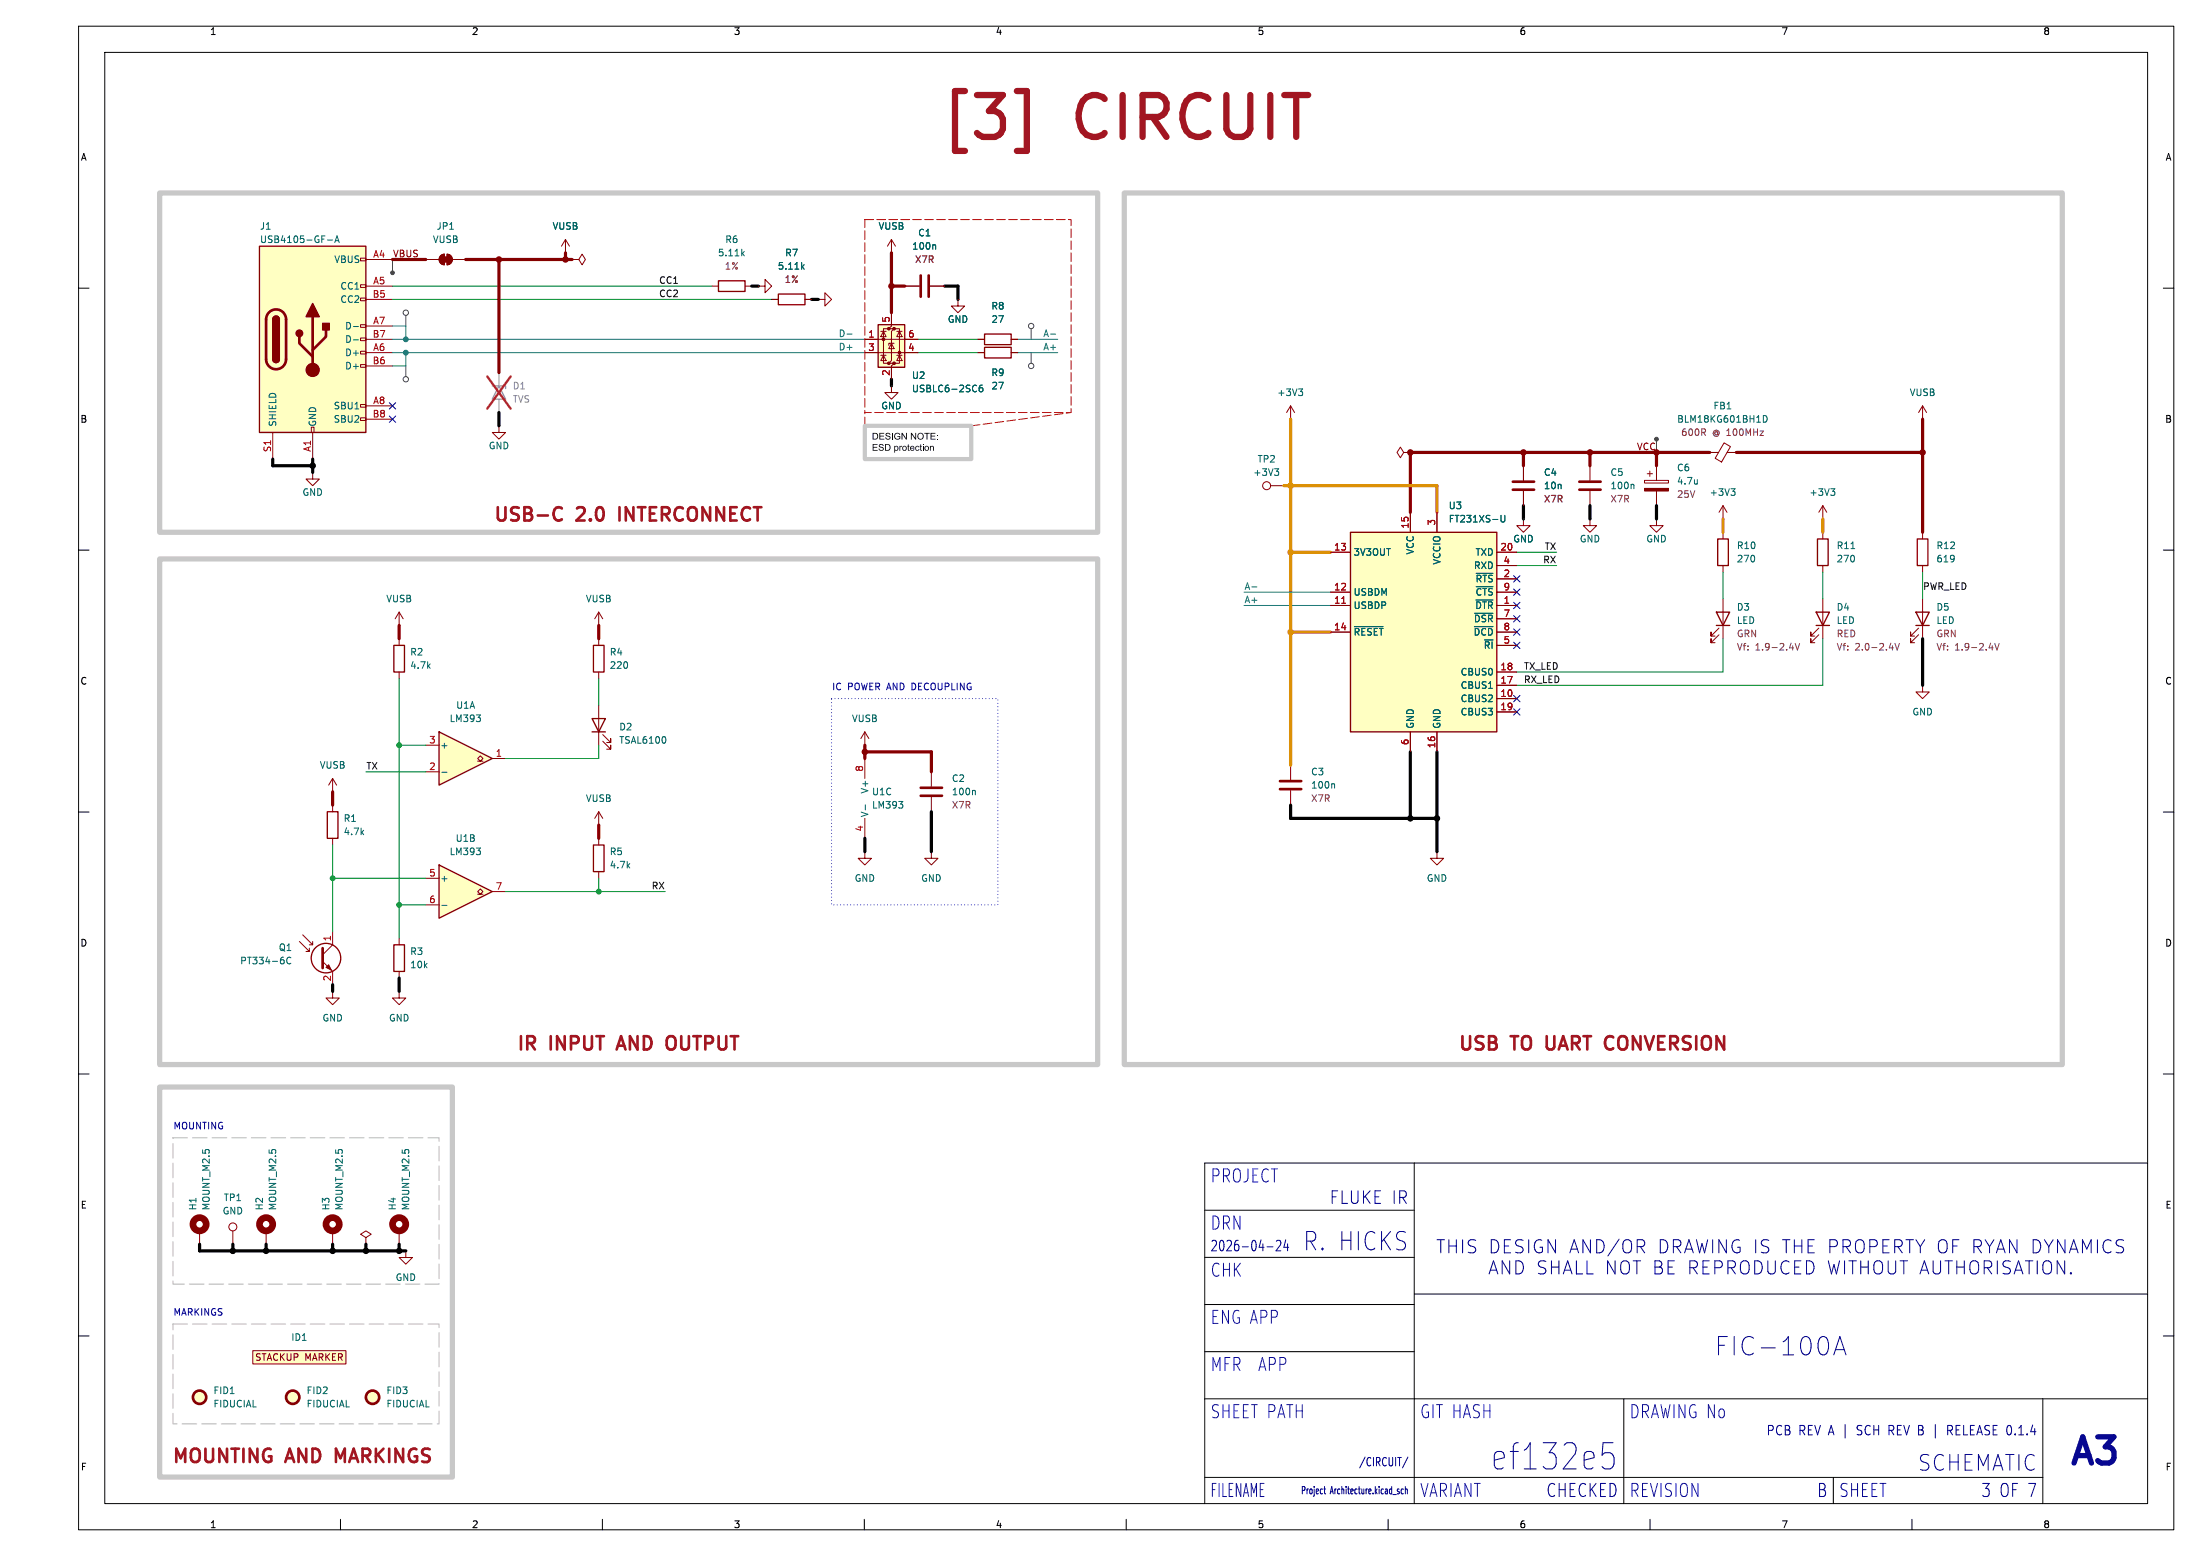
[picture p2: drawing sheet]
<svg xmlns="http://www.w3.org/2000/svg" width="420mm" height="297mm" viewBox="0 0 420 297" stroke-linecap="round" stroke-linejoin="round" font-family="sans-serif">
<g fill="none" stroke="#000" stroke-width=".19">
<path d="M15 5h400v287h-400zM20 10h390v277h-390zM15 55h2M413 55h2M15 105h2M413 105h2M15 155h2M413 155h2M15 205h2M413 205h2M230 231h40M270 222v65"/>
<path d="M410 222h-180v65M15 255h2M230 258h40M230 249h40M230 240h40M270 247h140M413 255h2M230 267h180M310 267v20M390 267v20M65 290v2M115 290v2"/>
<path d="M165 290v2M215 290v2M230 282h160M265 290v2M315 290v2M350 282v5M365 290v2"/>
</g>
<g fill="none" stroke="#00007f" stroke-width=".19">
<path d="M241.9 238h1.1M243.7 236.9l.2-.2h.3l.2 .2 .1 .4-.1 .3-.8 1.1h.9M245.4 236.7l-.3 1.4h.9M245.8 237.4v1.3M274.3 236.6h1.5M275 236.6v2.5M276.6 236.6v2.5M278 236.6v2.5M279.2 236.6v2.5M281.7 236.8l-.9-.2a.6 .6 0 0 0-.5 .5 .6 .6 0 0 0 .2 .6M286.1 237.7a1.09 1.09 0 0 0-1.4-1.1v2.5M288.4 236.6h-1.2v2.5"/>
<path d="M290.8 236.8l-1-.2a.6 .6 0 0 0-.5 .5 .6 .6 0 0 0 .3 .6M291.8 236.6v2.5M294.3 236.8a.96 .96 0 0 0-1 0 .96 .96 0 0 0-.4 .9M297 236.6v2.5l-1.5-2.5v2.5M299.7 239.1l.8-2.5 .9 2.5M303.6 236.6v2.5l-1.4-2.5v2.5M306.2 237.7a1.09 1.09 0 0 0-1.4-1.1v2.5M309.1 236.5l-2.1 3.2M309.8 238.3v-.8a.83 .83 0 0 1 .8-.9 .83 .83 0 0 1 .9 .9v.8M313.9 237.7a.68 .68 0 0 0-.4-1.1h-1v2.5M318.4 238.1a1.16 1.16 0 0 0-1.4-1.5v2.5M320.6 237.8a.68 .68 0 0 0 .3-.6 .68 .68 0 0 0-.5-.6h-.9v2.5"/>
<path d="M321.6 239.1l.8-2.5 .9 2.5M323.9 236.6l.6 2.5 .4-1.7 .5 1.7 .6-2.5M327 236.6v2.5M329.6 236.6v2.5l-1.5-2.5v2.5M332.1 236.8a1.03 1.03 0 0 0-1.2 .1 1.03 1.03 0 0 0-.3 1.2 .94 .94 0 0 0 .5 .9 .94 .94 0 0 0 1.1-.1v-.8h-.5M335.2 236.6v2.5M337.7 236.8l-1-.2a.61 .61 0 0 0-.5 .6 .61 .61 0 0 0 .5 .6 .91 .91 0 0 1 1 .6 .64 .64 0 0 1-.5 .7l-1-.1M340.3 236.6h1.4M341 236.6v2.5M342.5 236.6v2.5M342.5 237.8h1.5M344 236.6v2.5"/>
<path d="M345.2 237.8h.8M346.4 236.6h-1.2v2.5h1.2M349.3 237.9h1a.68 .68 0 0 0 .5-.6 .68 .68 0 0 0-.5-.7h-1v2.5M351.8 237.9h1a.68 .68 0 0 0 .5-.6 .68 .68 0 0 0-.5-.7h-1v2.5M352.4 237.9l.9 1.2M354.6 236.8a.83 .83 0 0 1 .8-.1 .83 .83 0 0 1 .5 .8v.8a.83 .83 0 0 1-.9 .9 .83 .83 0 0 1-.8-.9v-.8l.1-.5zM357 237.9h.9a.68 .68 0 0 0 .5-.6 .68 .68 0 0 0-.5-.7h-.9v2.5M360.6 236.6h-1.1v2.5M363 237.7a.68 .68 0 0 0-.3-1.1h-1v2.5M363.9 236.6h1.4M364.6 236.6v2.5M365.8 236.6l.8 1.3 .8-1.3"/>
<path d="M370 238.3v-.8a.83 .83 0 0 1 .9-.9 .83 .83 0 0 1 .8 .9v.8M374 236.6h-1.2v2.5M378.1 237.7a.68 .68 0 0 0-.3-1.1h-1v2.5M379 236.6l.8 1.3 .8-1.3M381.1 239.1l.9-2.5 .8 2.5M385 236.6v2.5l-1.4-2.5v2.5M389.6 237.7a1.09 1.09 0 0 0-1.5-1.1v2.5M390.3 236.6l.8 1.3 .9-1.3M394.2 236.6v2.5l-1.4-2.5v2.5M395 239.1l.9-2.5 .8 2.5M397.5 239.1v-2.5l.9 1.8 .8-1.8v2.5M400.4 236.6v2.5"/>
<path d="M403 236.9a.93 .93 0 0 0-1-.2 .93 .93 0 0 0-.5 1M405.4 236.8l-.9-.2a.6 .6 0 0 0-.5 .5 .6 .6 0 0 0 .2 .6M284.3 243.2l.8-2.5 .8 2.5M288.2 240.7v2.5l-1.4-2.5v2.5M289.4 240.7v2.5l.9-.2 .4-.4M295.1 242.7l-.5 .5-.9-.2M296.2 240.7v2.5M297.6 240.7v2.5M298.4 243.2l.9-2.5 .8 2.5M300.9 240.7v2.5h1.2M303 240.7v2.5h1.2M308.3 240.7v2.5l-1.4-2.5v2.5"/>
<path d="M309.4 242.3a.83 .83 0 0 0 .8 .9 .83 .83 0 0 0 .9-.9M312.5 240.7v2.5M315.9 240.7v2.5h1l.5-.5M318.4 240.7v2.5h1.2M322.6 240.7v2.5M323.2 242l.8 1.2M325.1 240.7v2.5h1.2M327.4 240.7v2.5M329.9 242h.9a.68 .68 0 0 0 .5-.7 .68 .68 0 0 0-.5-.6h-.9v2.5M330.5 242l.8 1.2M332.4 241a.84 .84 0 0 1 .9-.3 .84 .84 0 0 1 .6 .8v.8a.83 .83 0 0 1-.8 .9 .83 .83 0 0 1-.8-.9zM335 240.7a1.32 1.32 0 0 1 1.4 .8 1.32 1.32 0 0 1-.5 1.5l-.9 .2z"/>
<path d="M337.5 240.7v2l.5 .5 .7-.2 .2-.3v-2M341.5 240.9a.93 .93 0 0 0-1-.1 .93 .93 0 0 0-.5 .9 1.06 1.06 0 0 0 .3 1.2 1.06 1.06 0 0 0 1.1 .1l.1-.1M342.6 241.9h.8M343.8 240.7h-1.2v2.5h1.2M344.9 240.7a1.32 1.32 0 0 1 1.4 .8 1.32 1.32 0 0 1-.5 1.5l-.9 .2zM349 240.7l.6 2.5 .5-1.8 .5 1.8 .6-2.5M350.1 258.6l1.1-3.5 1.2 3.5M350.4 257.6h1.7M352.1 240.7v2.5M353 240.7h1.4M353.7 240.7v2.5M355.2 241.9h1.5"/>
<path d="M355.2 240.7v2.5M356.7 240.7v2.5M358.8 240.7a.84 .84 0 0 0-1.1 .8v.8a.83 .83 0 0 0 .9 .9 .83 .83 0 0 0 .8-.9M360.5 242.7l.4 .5 .8-.2 .2-.3M363.4 240.7v2.5M366.5 243.2l.9-2.5 .8 2.5M369 242.7l.5 .5 .7-.2 .3-.3M371.3 240.7h1.4M372 240.7v2.5M373.6 240.7v2.5M375 240.7v2.5M376.1 242.3a.83 .83 0 0 0 .8 .9 .83 .83 0 0 0 .8-.9"/>
<path d="M378.8 240.7v2.5M379.4 242l.8 1.2M381.3 240.7v2.5M383.8 242.7l-.5 .5-.9-.2M384.5 243.2l.8-2.5 .9 2.5M386.7 240.7h1.4M387.4 240.7v2.5M388.9 240.7v2.5M390 242.3a.83 .83 0 0 0 .8 .9 .83 .83 0 0 0 .9-.9M394.2 240.7v2.5l-1.5-2.5v2.5M395.3 242.9l.2 .1-.2 .2M395.3 242.9l-.1 .1 .1 .2"/>
<path d="M395.3 242.9v.3M268.8 278.1l-1.1 2.1M306 275.4h1.9M306.4 277.3h1l.3 .2a2.06 2.06 0 0 1 0 2.6l-.3 .3h-1M369.5 271.9v2.6M252.7 284.2h.4M252.9 283.7v1.2l.2 .2M267.9 284.3l-.3-.1-.1 .3 .1 .6h.3M268.3 284.3l.1-.1 .2 .1 .1 .8M268.3 283.7v1.4"/>
</g>
<g fill="none" stroke="#840000" stroke-width=".19">
<path d="M107.9 48.3h.1M107.9 45.7l-.7 1.3M107.9 45.7l.8 1.3M107.9 45.7v2.6M109.2 49.5h1.3l.6-1 .7 1-.7 1-.6-1M109.2 49.5h.1M95.2 81.3v1.3h1.3l-1.3 1.2-1.2-1.2h1.2M95.2 81.3h.1M76.2 119.4h.1M76.2 116.8l-.8 1.3M76.2 116.8l.8 1.3M76.2 116.8v2.6"/>
<path d="M76.2 121.9v1.3M76.2 128.3v1.2M63.5 234.9v2.6M77.5 238.8v1.2h1.2l-1.2 1.3-1.3-1.3h1.3M77.5 238.8h.1"/>
</g>
<g fill="#ffffc2" stroke="#ffffc2" stroke-width=".19">
<circle cx="38.1" cy="266.7" r="1.27"/>
<circle cx="55.9" cy="266.7" r="1.27"/>
</g>
<g fill="none" stroke="#840000" stroke-width=".51">
<circle cx="38.1" cy="266.7" r="1.27"/>
<circle cx="55.9" cy="266.7" r="1.27"/>
</g>
<path d="M75.2 123.2h2v5.1h-2z" fill="none" stroke="#840000" stroke-width=".25"/>
<circle cx="63.5" cy="233.7" r="1.27" fill="none" stroke="#840000" stroke-width="1.3"/>
<path d="M94 73.7h2.5v.5M95.2 73.7l1.3 2.5h-2.5z" fill="none" stroke="#9c9b98" stroke-width=".25"/>
<path d="M95.2 71.1v2.6M95.2 76.2v2.5" fill="none" stroke="#9c9b98" stroke-width=".19"/>
<path d="M93 71.9l4.5 6.1M97.5 71.9l-4.5 6.1" fill="none" stroke="#e12e31" stroke-width=".46"/>
<path d="M48.3 257.8h17.7v2.5h-17.7z" fill="#ffffc2"/>
<g fill="none" stroke="#840000" stroke-width=".19">
<path d="M81.3 49.5h2.5M84.1 48.8l.7-.3v2a1.02 1.02 0 0 1-.9-.6 1.02 1.02 0 0 1 .2-1.1zM85.3 48.5a1.02 1.02 0 0 1 1.1 1 1.02 1.02 0 0 1-1.1 1zM86.4 49.5h2.5M57.1 179.7l2 1.9v-.6M57.8 178.4l1.9 1.9v-.6M63.5 177.8v2.5l-1.9 1.9M58.4 181.6h.7M59.1 180.3h.6M61.6 183.5l1.9 1.9v2.6M69.8 236.2l1.1-.6-1.1-.7-1 .7 1 .6v1.3M69.8 237.5h.1"/>
<path d="M76.2 234.9v2.6M48.3 257.8h17.7v2.5h-17.7z"/>
</g>
<circle cx="71.1" cy="266.7" r="1.27" fill="#ffffc2" stroke="#ffffc2" stroke-width=".19"/>
<g fill="none" stroke="#840000" stroke-width=".51">
<path d="M61.6 181v3.8"/>
<circle cx="71.1" cy="266.7" r="1.27"/>
</g>
<g fill="#840000" stroke="#840000" stroke-width=".19">
<path d="M84.6 49h1v1h-1z"/>
<path d="M84.1 48.8l.7-.3v2a1.02 1.02 0 0 1-.9-.6 1.02 1.02 0 0 1 .2-1.1z"/>
<path d="M85.3 48.5a1.02 1.02 0 0 1 1.1 1 1.02 1.02 0 0 1-1.1 1z"/>
<path d="M62.2 184.7l.5-.5 .5 1z"/>
</g>
<circle cx="76.2" cy="233.7" r="1.27" fill="none" stroke="#840000" stroke-width="1.3"/>
<circle cx="62.2" cy="182.9" r="2.82" fill="none" stroke="#840000" stroke-width=".25"/>
<path d="M55.5 182.8a.6 .6 0 0 0-.8 .5 .6 .6 0 0 0 .6 .7l.2-.1" fill="none" stroke="#006464" stroke-width=".19"/>
<path d="M49.5 47h20.3v35.6h-20.3z" fill="#ffffc2"/>
<g fill="none" stroke="#840000" stroke-width=".19">
<path d="M68.8 49.3h1v.5h-1zM68.8 54.4h1v.5h-1zM68.8 56.9h1v.5h-1zM69.8 49.5h5.1M69.8 54.6h5.1M69.8 57.2h5.1M68.8 62h1v.5h-1zM68.8 64.5h1v.5h-1zM68.8 67.1h1v.5h-1zM68.8 69.6h1v.5h-1zM68.8 77.2h1v.5h-1zM68.8 79.8h1v.5h-1z"/>
<path d="M69.8 62.2h5.1M69.8 64.8h5.1M69.8 67.3h5.1M69.8 69.9h5.1M69.8 77.5h5.1M52.1 82.6v5M59.4 81.5h.5v1.1h-.5zM59.7 82.6v5M69.8 80h5.1M303.5 99.1v1.2h1.3l-1.3 1.3-1.2-1.3h1.2M303.5 99.1h.1M114.3 119.4h.1"/>
<path d="M114.3 116.8v2.6M114.3 116.8l-.8 1.3M114.3 116.8l.8 1.3M114.3 121.9v1.3M114.3 128.3v1.2M114.3 134.6v7.6M165.1 139.7l-.8 1.3M165.1 139.7l.8 1.3M165.1 139.7v2.5M63.5 153.7v1.2M115.1 141.5l1.5 1.5v-.8v.8h-.8M115.1 140.2l1.5 1.5v-.7v.7h-.8"/>
<path d="M165.1 142.2h.1M177.8 147.3v2.8M177.8 152.1v2.8M63.5 160v1.3M114.3 160v1.3M114.3 166.4v1.2M63.5 189.2v1.3h1.3l-1.3 1.3-1.3-1.3h1.3M63.5 189.2h.1"/>
</g>
<path d="M49.5 47h20.3v35.6h-20.3zM52.1 61a.64 .64 0 0 1 .6-.7 .64 .64 0 0 1 .6 .7M52.1 68.6a.64 .64 0 0 0 .6 .6 .64 .64 0 0 0 .6-.6M113 137.2h2.6l-1.3 2.5zM113 139.7h2.6M113.3 123.2h2v5.1h-2zM62.5 154.9h2v5.1h-2zM113.3 161.3h2v5.1h-2z" fill="none" stroke="#840000" stroke-width=".25"/>
<path d="M51.4 59.6a1.9 1.9 0 0 1 2-.4 1.9 1.9 0 0 1 1.2 1.8v7.6a1.91 1.91 0 0 1-1.9 1.9 1.91 1.91 0 0 1-1.9-1.9v-7.8l.2-.6zM57.1 64.3v1.2l2.6 2.6M59.7 60.5v10.1M62.2 63v1.3l-2.5 2.5M175.8 150.4h4M175.8 151.9h4" fill="none" stroke="#840000" stroke-width=".51"/>
<g fill="#840000" stroke="#840000" stroke-width=".25">
<path d="M52.1 61h1.2v7.6h-1.2z"/>
<path d="M52.3 60.5a.64 .64 0 0 1 .6-.1 .64 .64 0 0 1 .4 .6h-1.2z"/>
<path d="M52.1 68.6h1.2a.64 .64 0 0 1-.6 .6 .64 .64 0 0 1-.6-.6z"/>
<path d="M59.7 57.9l1.3 2.6h-2.6z"/>
<path d="M61.6 61.7h1.3v1.3h-1.3z"/>
<circle cx="57.1" cy="63.6" r=".63"/>
</g>
<circle cx="59.7" cy="70.6" r="1.27" fill="#840000" stroke="#840000" stroke-width=".19"/>
<path d="M62.5 45.8h1M63.9 46.3l.4-1.3 .5 1.3M64 45.9h.6M67.5 62.3h.9M67.5 64.9h.9M127 140.7l.1 .4-.1 .6M186 150.9l.2 .1v.7" fill="none" stroke="#006464" stroke-width=".19"/>
<path d="M83.8 165.1l10.2 5.1-10.2 5.1z" fill="#ffffc2"/>
<path d="M83.8 165.1l10.2 5.1-10.2 5.1z" fill="none" stroke="#840000" stroke-width=".25"/>
<g fill="none" stroke="#840000" stroke-width=".19">
<path d="M59.7 90.2v1.2h1.3l-1.3 1.3-1.3-1.3h1.3M59.7 90.2h.1M63.5 151.1h.1M63.5 148.6l-.8 1.3M63.5 148.6l.8 1.3M63.5 148.6v2.5M114.3 157.5h.1M114.3 154.9l-.8 1.3M114.3 154.9l.8 1.3M114.3 154.9v2.6M165.1 144.8v3.8M165.1 156.2v3.8"/>
<path d="M81.3 167.6h2.5M81.3 172.7h2.5M91.2 170.7h.5l-.5-.5 .5-.5 .5 .5-.5 .5h.5M94 170.2h2.5M165.1 162.6v1.2h1.3l-1.3 1.3-1.3-1.3h1.3M165.1 162.6h.1M177.8 162.6v1.2h1.3l-1.3 1.3-1.3-1.3h1.3M177.8 162.6h.1M44.4 234.9v2.6"/>
<circle cx="44.4" cy="234.2" r=".76"/>
</g>
<path d="M165.2 153.6v1M171.6 153h.7l-.4 .5M172.3 153.6v.5M84.3 172.8h1M90.9 161.9h.8l-.4 .5M91.7 162.5v.5" fill="none" stroke="#006464" stroke-width=".19"/>
<path d="M83.8 139.7l10.2 5.1-10.2 5.1z" fill="#ffffc2"/>
<path d="M137.2 53.6h5v2h-5zM148.6 56.1h5.1v2.1h-5.1zM327.7 116.8h2.5l-1.3 2.6zM327.7 119.4h2.5M365.8 116.8h2.5l-1.3 2.6zM365.8 119.4h2.5M83.8 139.7l10.2 5.1-10.2 5.1zM75.2 180.3h2v5.1h-2z" fill="none" stroke="#840000" stroke-width=".25"/>
<g fill="none" stroke="#840000" stroke-width=".19">
<path d="M135.9 54.6h1.3M142.2 54.6h1.3M144.8 54.6h1.2v-1.3l1.3 1.3-1.3 1.3v-1.3M144.8 54.6h.1M147.3 57.2h1.3M153.7 57.2h1.2M156.2 57.2h1.3v-1.3l1.2 1.3-1.2 1.2v-1.2M156.2 57.2h.1M170.2 48.3h.1M170.2 45.7l-.8 1.3M170.2 45.7l.7 1.3M170.2 45.7v2.6"/>
<path d="M172.7 54.6h2.8M177.5 54.6h2.8M182.9 57.2v1.2h1.2l-1.2 1.3-1.3-1.3h1.3M182.9 57.2h.1M170.2 73.7v1.2h1.2l-1.2 1.3-1.3-1.3h1.3M170.2 73.7h.1M246.4 77.5l-.8 1.2M246.4 77.5l.7 1.2M246.4 77.5v2.5M246.4 80h.1M268 86.4l-.7-1.1-.6 1.1 .6 1 .7-1h1.2M269.2 86.4h.1"/>
<path d="M290.8 88.9v2.8M290.8 93.7v2.8M328.2 119.9l-1.6 1.5v-.7v.7h.8M328.9 114.3v7.6M366.3 119.9l-1.6 1.5v-.7v.7h.8M367 114.3v7.6M328.2 121.2l-1.6 1.5v-.8v.8h.8M366.3 121.2l-1.6 1.5v-.8v.8h.8M367 130.8v1.3h1.3l-1.3 1.3-1.2-1.3h1.2M367 130.8h.1M81.3 142.2h2.5M81.3 147.3h2.5"/>
<path d="M91.2 145.3h.5l-.5-.5 .5-.5 .5 .5-.5 .5h.5M94 144.8h2.5M76.2 179.1v1.2M274.3 162.6v1.2h1.3l-1.3 1.3-1.3-1.3h1.3M274.3 162.6h.1M76.2 189.2v1.3h1.3l-1.3 1.3-1.3-1.3h1.3M76.2 189.2h.1M76.2 185.4v1.3M38.1 234.9v2.6M50.8 234.9v2.6"/>
</g>
<path d="M141.7 48.4l.4 .4M142.1 48l-.5 .5M153.2 50.9l.3 .5M153.5 50.5l-.5 .5M178.4 46.7l.2 .2v.7M247.9 74.2h.8l-.4 .5M248.4 74.7l.3 .3v.3l-.3 .2M90.9 136.5h.8l-.4 .5M91.7 137.1v.5M84.3 147.4h1" fill="none" stroke="#006464" stroke-width=".19"/>
<g fill="none" stroke="#840000" stroke-width="1.3">
<circle cx="38.1" cy="233.7" r="1.27"/>
<circle cx="50.8" cy="233.7" r="1.27"/>
</g>
<path d="M341.6 123.7h.8M342.7 122.8l.4 1.3 .5-1.3M379.7 123.7h.8M380.8 122.8l.4 1.3 .5-1.3" fill="none" stroke="#840084" stroke-width=".19"/>
<path d="M175.8 52.6v4M177.3 52.6v4M288.8 93.5h4.1M288.8 91.9h4.1" fill="none" stroke="#840000" stroke-width=".51"/>
<path d="M167.6 62h5.1v8.1h-5.1z" fill="#ffffc2"/>
<g fill="#840000" stroke="#840000" stroke-width=".19">
<path d="M313.9 93.2h4.6v.5h-4.6z"/>
<circle cx="168.7" cy="64.8" r=".25"/>
<circle cx="169.7" cy="62.7" r=".25"/>
<circle cx="169.7" cy="69.3" r=".25"/>
<circle cx="170.7" cy="62.7" r=".25"/>
<circle cx="170.7" cy="69.3" r=".25"/>
<circle cx="171.7" cy="67.3" r=".25"/>
</g>
<g fill="none" stroke="#840000" stroke-width=".19">
<path d="M170.2 59.7v2.5l-.5 .5h1l-.5 .5v5.6l-.5 .5h1l-.5 .6v2.5M165.1 64.8h10.2M165.1 67.3h10.2M168.1 67.8h1.1M168.1 63.2h1.1M168.7 63.2l.5 1.1h-1.1zM168.7 67.8l.5 1h-1.1zM169.7 62.7h-1v6.6h1M170.2 65.5l.5 1h-1zM170.7 65.5h-1v.4M170.7 62.7h1v6.6h-1M171.2 67.8h1"/>
<path d="M171.2 63.2h1M171.7 63.2l.5 1.1h-1zM171.7 67.8l.5 1h-1zM186.7 64.8h1.3M186.7 67.3h1.3M193 64.8h1.3M193 67.3h1.3M367 77.5l-.7 1.2M367 77.5l.8 1.2M367 77.5v2.5M290.8 99.1v1.2h1.3l-1.3 1.3-1.2-1.3h1.2M290.8 99.1h.1"/>
<path d="M303.5 88.9v2.8M303.5 93.7v2.8M313.9 91.7h4.6v.5h-4.6zM314.5 90.4h1M315 89.9v1M316.2 99.1v1.2h1.3l-1.3 1.3-1.2-1.3h1.2M316.2 99.1h.1M316.2 88.9v2.8M316.2 93.7v2.8M326.4 86.4h1.6M328.9 99.1h.1M328.9 96.5l-.7 1.3"/>
<path d="M328.9 96.5l.8 1.3M328.9 96.5v2.6M329.1 84.5l1.3 .7-1.7 3-1.3-.7zM329.7 86.4h1.8M348 99.1h.1M348 96.5l-.8 1.3M348 96.5l.7 1.3M348 96.5v2.6M367 80h.1M328.9 101.6v1.3M328.9 108v1.2"/>
</g>
<path d="M167.6 62h5.1v8.1h-5.1zM188 63.8h5v2h-5zM188 66.3h5v2h-5zM327.9 102.9h2v5.1h-2z" fill="none" stroke="#840000" stroke-width=".25"/>
<path d="M187.5 73.5l-.3 .1a.86 .86 0 0 0 0 1.2l.4-.1v-.5l-.2-.2-.4 .1-.1 .1M336.6 79.3a.64 .64 0 0 1 .8 .7 .64 .64 0 0 1-.8 .6zM311.7 92.4l.2 .2v.7M324 91.6v.8M324 92.3h.1M330.4 93.3h.8l-.4 .5M331 93.8l.2 .2v.3l-.2 .3M349.5 93.3h.8l-.4 .5M350 93.8l.3 .2v.3l-.3 .3" fill="none" stroke="#006464" stroke-width=".19"/>
<path d="M301.5 93.5h4.1M301.5 91.9h4.1" fill="none" stroke="#840000" stroke-width=".51"/>
<path d="M257.8 101.6h27.9v38.1h-27.9z" fill="#ffffc2"/>
<path d="M257.8 101.6h27.9v38.1h-27.9zM346.7 116.8h2.5l-1.2 2.6zM346.7 119.4h2.5M347 102.9h2v5.1h-2zM366 102.9h2v5.1h-2z" fill="none" stroke="#840000" stroke-width=".25"/>
<g fill="none" stroke="#840000" stroke-width=".19">
<path d="M107.9 48.3h.1M109.2 49.5h.1M144.8 54.6h.1M147.3 57.2h1.3M153.7 57.2h1.2M170.2 48.3h.1M170.2 59.7v2.5M172.7 54.6h2.8M177.5 54.6h2.8M182.9 57.2h.1M165.1 64.8h2.5M165.1 67.3h2.5"/>
<path d="M170.2 73.7h.1M170.2 69.9v2.5M172.7 64.8h2.6M172.7 67.3h2.6M186.7 64.8h1.3M186.7 67.3h1.3M193 64.8h1.3M193 67.3h1.3M242.6 92.7h2.5M269.2 97.8v3.8M274.3 97.8v3.8M290.8 99.1h.1"/>
<path d="M290.8 88.9v2.8M290.8 93.7v2.8M254 105.4h3.8M254 113h3.8M254 115.6h3.8M285.7 105.4h3.9M285.7 113h3.9M285.7 115.6h3.9M285.7 108h3.9M285.7 110.5h3.9M285.7 118.1h3.9M347.2 119.9l-1.5 1.5v-.7v.7h.8"/>
<path d="M348 101.6v1.3M348 108v1.2M348 114.3v7.6M367 101.6v1.3M367 108v1.2M254 120.7h3.8M269.2 139.7v3.8M274.3 139.7v3.8M285.7 120.7h3.9M285.7 123.2h3.9M285.7 128.3h3.9M285.7 130.8h3.9"/>
<path d="M285.7 133.4h3.9M285.7 135.9h3.9M347.2 121.2l-1.5 1.5v-.8v.8h.8M246.4 146.1v2.7M246.4 150.9v2.8"/>
<circle cx="241.8" cy="92.7" r=".76"/>
</g>
<path d="M256.1 115.2h.8" fill="none" stroke="#a90000" stroke-width=".19"/>
<g fill="none" stroke="#006464" stroke-width=".19">
<path d="M153.2 50.9l.3 .5M153.5 50.5l-.5 .5M178.4 46.7l.2 .2v.7M187.5 73.5l-.3 .1a.86 .86 0 0 0 0 1.2l.4-.1v-.5l-.2-.2-.4 .1-.1 .1M243.3 89.5h.8l-.4 .5M243.9 90l.2 .2v.3l-.2 .2M286.6 98.4v1l.2 .2h.4l.1-.2v-1M258.5 119.6h5.5M281.5 119.6h3.5M281.5 117.1h3.5M281.8 114.5h3.2M281.8 109.4h3.2"/>
<path d="M281.8 112h3.2M353.4 104.7h.7M254.6 149.6l.2 .2v.6"/>
</g>
<path d="M244.3 150.6h4.1M244.3 149.1h4.1" fill="none" stroke="#840000" stroke-width=".51"/>
<path d="M360.7 123.7h.8M361.8 122.8l.4 1.3 .4-1.3" fill="none" stroke="#840084" stroke-width=".19"/>
<g fill="none" stroke="#484848" stroke-width=".19">
<path d="M74.9 49.5v2.2M77.5 60.2v2M77.5 69.9v2M196.8 62.7v2.1M196.8 67.3v2"/>
<circle cx="77.5" cy="59.7" r=".51"/>
<circle cx="77.5" cy="72.4" r=".51"/>
<circle cx="196.9" cy="69.9" r=".51"/>
<circle cx="196.9" cy="62.2" r=".51"/>
</g>
<g fill="#484848" stroke="#484848" stroke-width=".19">
<circle cx="74.9" cy="52.1" r=".36"/>
<circle cx="316.2" cy="83.8" r=".36"/>
</g>
<path d="M74.9 67.3h90.2M74.9 64.8h90.2M74.9 62.2h2.6v2.6M77.5 67.3v2.6h-2.6M161.7 63.8h1M194.3 67.3h7.6M194.3 64.8h7.6M200.6 63.8h.9M237.5 115.6h16.5M237.5 113h16.5M239 112h.9" fill="none" stroke="#008484" stroke-width=".19"/>
<path d="M165.1 41.9h39.4v36.8h-39.4zM165.1 81.3v-2.6M185.4 81.3l19.1-2.6" fill="none" stroke="#f00" stroke-width=".19" stroke-dasharray="1.7 .6"/>
<g fill="none" stroke="#000" stroke-width=".61">
<path d="M143.5 54.6h1.3M154.9 57.2h1.3M180.3 54.6h2.6v2.6M95.2 78.7v2.6M170.2 72.4v1.3M52.1 87.6v1.3h7.6M59.7 87.6v2.6M290.8 96.5v2.6M303.5 96.5v2.6M316.2 96.5v2.6M367 121.9v8.9M177.8 154.9v7.7"/>
<path d="M246.4 153.7v2.5h27.9M269.2 143.5v12.7M274.3 143.5v19.1M165.1 160v2.6M63.5 188v1.2M76.2 186.7v2.5M38.1 237.5v1.3h39.4M44.4 237.5v1.3M50.8 237.5v1.3M63.5 237.5v1.3M69.8 237.5v1.3M76.2 237.5v1.3"/>
</g>
<g fill="none" stroke="#009600" stroke-width=".19">
<path d="M74.9 57.2h72.4M74.9 54.6h61M175.3 67.3h11.4M175.3 64.8h11.4M289.6 108h7.6M289.6 105.4h7.6M328.9 109.2v5.1M348 109.2v5.1M367 109.2v5.1M76.2 129.5v49.6M114.3 129.5v5.1M328.9 121.9v6.4h-39.3"/>
<path d="M348 121.9v8.9h-58.4M69.8 147.3h11.5M76.2 142.2h5.1M114.3 142.2v2.6h-17.8M63.5 161.3v16.5M63.5 167.6h17.8M76.2 172.7h5.1M96.5 170.2h30.5M114.3 167.6v2.6"/>
</g>
<g fill="none" stroke="#840000" stroke-width=".61">
<path d="M74.9 49.5h6.4M88.9 49.5h20.3M95.2 49.5v21.6M107.9 48.3v1.2M170.2 48.3v11.4M170.2 54.6h2.5M290.8 86.4v2.5M303.5 86.4v2.5M316.2 86.4v2.5M326.4 86.4h-57.2v11.4M331.5 86.4h35.5M367 80v21.6"/>
<path d="M76.2 119.4v2.5M114.3 119.4v2.5M63.5 151.1v2.6M114.3 157.5v2.5M165.1 143.5h12.7v3.8M165.1 142.2v2.6"/>
</g>
<path d="M245.1 92.7h29.2v5.1M246.4 80v66.1M328.9 99.1v2.5M348 99.1v2.5M246.4 105.4h7.6M246.4 120.7h7.6" fill="none" stroke="#dc8e00" stroke-width=".61"/>
<g fill="none" stroke="#000084" stroke-width=".19">
<path d="M74.3 76.9l1.2 1.2M74.3 79.4l1.2 1.2M75.5 76.9l-1.2 1.2M75.5 79.4l-1.2 1.2M289 112.4l1.2 1.2M289 109.9l1.2 1.2M289 115l1.2 1.2M289 117.5l1.2 1.2M290.2 112.4l-1.2 1.2M290.2 109.9l-1.2 1.2M290.2 115l-1.2 1.2M290.2 117.5l-1.2 1.2"/>
<path d="M289 120l1.2 1.3M289 122.6l1.2 1.2M289 135.3l1.2 1.2M289 132.7l1.2 1.3M290.2 120l-1.2 1.3M290.2 122.6l-1.2 1.2M290.2 135.3l-1.2 1.2M290.2 132.7l-1.2 1.3"/>
</g>
<path d="M165.1 81.3h20.3v6.3h-20.3z" fill="none" stroke="#c8c8c8" stroke-width=".8"/>
<g fill="#000">
<path d="M166.6 84.8h.9v.1h-.7v.4h.7v.2h-.7v.4h.7v.1h-.9zM166.6 82.6h.4a.64 .64 0 0 1 .6 .7 .64 .64 0 0 1-.6 .6h-.4v-.1h.4a.49 .49 0 0 0 .5-.5 .49 .49 0 0 0-.5-.5h-.2v1h-.2zM167.9 84.9l.6-.1 .2 .2-.2 .1a.27 .27 0 0 0-.3-.3 .27 .27 0 0 0-.2 .4l.2 .1a.43 .43 0 0 1 .5 .6 .43 .43 0 0 1-.7 .1l-.3-.3 .2-.1a.31 .31 0 0 0 .3 .3 .31 .31 0 0 0 .3-.4l-.7-.2zM167.9 82.6h.9v.2h-.8v.4h.7v.1h-.7v.5h.8v.1h-.9zM169.1 82.7h.6l.3 .2-.2 .1a.27 .27 0 0 0-.3-.3 .27 .27 0 0 0-.2 .4l.2 .1a.43 .43 0 0 1 .5 .5 .43 .43 0 0 1-.7 .2l-.3-.3 .2-.1a.31 .31 0 0 0 .3 .3 .31 .31 0 0 0 .3-.4l-.7-.2zM169 84.8h.4a.64 .64 0 0 1 .6 .6 .64 .64 0 0 1-.6 .6h-.4v-.1h.4a.49 .49 0 0 0 .4-.5 .49 .49 0 0 0-.4-.5h-.3v1h-.1zM170.3 82.6h.1v1.3h-.1zM170.9 82.8l.6-.2 .3 .2 .1 .2h-.2a.49 .49 0 0 0-.7 0 .49 .49 0 0 0 0 .7 .49 .49 0 0 0 .7-.1v-.2h-.4v-.1h.6v.4a.69 .69 0 0 1-1 .1 .69 .69 0 0 1 0-1zM172.1 82.6h.2l.7 1v-1h.1v1.3h-.2l-.6-1v1h-.2zM173.3 84.9l.2-.1v.3h.1l-.1 .1v.6l.1 .2a.23 .23 0 0 1-.2 0 .23 .23 0 0 1-.1-.2v-.6h-.1zM173.9 82.6h.2l.6 1v-1h.2v1.3h-.2l-.6-1v1h-.2zM175.3 82.8a.63 .63 0 0 1 1 .1 .63 .63 0 0 1-.3 .9 .63 .63 0 0 1-.9-.5h.2a.48 .48 0 0 0 .6 .4 .48 .48 0 0 0 .3-.6 .48 .48 0 0 0-.6-.3l-.3 .5h-.2z"/>
<path d="M175.7 84.9l.1-.1v.3h.2l-.2 .1v.6l.2 .2a.23 .23 0 0 1-.2 0 .23 .23 0 0 1-.1-.2v-.6h-.1zM176.1 84.8h.2v.1h-.2zM176.5 82.6h1v.2h-.4v1.1h-.2v-1.1h-.4zM177.6 82.6h1v.2h-.8v.4h.7v.1h-.7v.5h.8v.1h-1zM178.9 83h.1v.2h-.1zM178.9 83.7h.1v.2h-.1z"/>
</g>
<path d="M106.2 96.9a.89 .89 0 0 1 1.1 .2M107.3 99.1a.89 .89 0 0 1-1.1 .1M118.6 197.8l-.9 2.5M128.4 197.8l-.8 .1M127.6 200.2l.8 .1" fill="none" stroke="#a21622" stroke-width=".51"/>
<path d="M194.1 17.4h1.9v11.4h-1.9" fill="none" stroke="#a21622" stroke-width="1.2"/>
<path d="M30.5 36.8h179v64.8h-179zM214.6 36.8h179.1v166.4h-179.1zM30.5 106.7h179v96.5h-179zM30.5 207.5h55.9v74.4h-55.9z" fill="none" stroke="#c8c8c8" stroke-width="1"/>
<path d="M33 217.2h50.8v27.9h-50.8zM33 252.7h50.8v19.1h-50.8z" fill="none" stroke="#c8c8c8" stroke-width=".25" stroke-dasharray="2.7 1"/>
<path d="M158.7 133.4h31.8v39.3h-31.8z" fill="none" stroke="#0000c2" stroke-width=".19" stroke-dasharray="0 .6"/>
<g fill="#840000" stroke="#840000" stroke-width=".19">
<circle cx="290.8" cy="86.4" r=".52"/>
<circle cx="303.5" cy="86.4" r=".52"/>
<circle cx="269.2" cy="86.4" r=".52"/>
<circle cx="165.1" cy="143.5" r=".52"/>
<circle cx="367" cy="86.4" r=".52"/>
<circle cx="316.2" cy="86.4" r=".52"/>
<circle cx="108" cy="49.5" r=".52"/>
<circle cx="95.3" cy="49.5" r=".52"/>
<circle cx="170.2" cy="54.6" r=".52"/>
</g>
<g fill="#dc8e00" stroke="#dc8e00" stroke-width=".19">
<circle cx="246.4" cy="105.4" r=".52"/>
<circle cx="246.4" cy="92.7" r=".52"/>
<circle cx="246.4" cy="120.7" r=".52"/>
</g>
<g fill="#008484" stroke="#008484" stroke-width=".19">
<circle cx="77.5" cy="64.8" r=".46"/>
<circle cx="77.5" cy="67.3" r=".46"/>
</g>
<g fill="#000" stroke="#000" stroke-width=".19">
<circle cx="59.7" cy="88.9" r=".52"/>
<circle cx="269.2" cy="156.2" r=".52"/>
<circle cx="274.3" cy="156.2" r=".52"/>
<circle cx="44.5" cy="238.8" r=".52"/>
<circle cx="50.8" cy="238.8" r=".52"/>
<circle cx="63.5" cy="238.8" r=".52"/>
<circle cx="69.9" cy="238.8" r=".52"/>
<circle cx="76.2" cy="238.8" r=".52"/>
</g>
<g fill="#009600" stroke="#009600" stroke-width=".19">
<circle cx="76.2" cy="172.7" r=".46"/>
<circle cx="76.2" cy="142.2" r=".46"/>
<circle cx="63.5" cy="167.6" r=".46"/>
<circle cx="114.3" cy="170.2" r=".46"/>
</g>
<g font-size="11.1" fill="#a21622">
<text x="179" y="28.3">[3]</text>
<text x="205.4" y="28.3">CIRCUIT</text>
</g>
<g font-size="7" fill="#00007f">
<text x="285" y="281">ef132e5</text>
<text x="394.5" y="281">A3</text>
</g>
<g font-size="4.9" fill="#00007f">
<text x="249" y="239">R. HICKS</text>
<text x="327.4" y="259">FIC-100A</text>
</g>
<text font-size="4.2" fill="#00007f" x="366.3" y="281">SCHEMATIC</text>
<g font-size="3.5" fill="#a21622">
<text x="93.9" y="99.7">USB-C</text>
<text x="110.2" y="99.7">2.0</text>
<text x="119.2" y="99.7">INTERCONNECT</text>
<text x="98.3" y="200.7">IR</text>
<text x="105" y="200.7">INPUT</text>
<text x="119" y="200.7">AND</text>
<text x="129.3" y="200.7">OUTPUT</text>
<text x="278.1" y="200.7">USB</text>
<text x="288.6" y="200.7">TO</text>
<text x="296.2" y="200.7">UART CONVERSION</text>
<text x="32.5" y="279.4">MOUNTING</text>
<text x="54.7" y="279.4">AND</text>
<text x="65.1" y="279.4">MARKINGS</text>
</g>
<g font-size="3.5" fill="#00f">
<text x="231" y="226">PROJECT</text>
<text x="231" y="235">DRN</text>
<text x="231" y="244">CHK</text>
<text x="231" y="253">ENG APP</text>
<text x="231" y="262">MFR</text>
<text x="240.1" y="262">APP</text>
<text x="231" y="271">SHEET PATH</text>
<text x="271" y="271">GIT HASH</text>
<text x="311" y="271">DRAWING No</text>
<text x="231" y="286">FILENAME</text>
<text x="271" y="286">VARIANT</text>
<text x="311" y="286">REVISION</text>
<text x="351" y="286">SHEET</text>
</g>
<g font-size="3.5" fill="#00007f">
<text x="259.2" y="241.5">DRAWING IS THE</text>
<text x="291.5" y="241.5">PROPERTY OF</text>
<text x="318.9" y="241.5">RYAN</text>
<text x="359.8" y="241.5">SHALL</text>
<text x="372.8" y="241.5">NOT</text>
<text x="381.8" y="241.5">BE</text>
<text x="388.4" y="241.5">REPRODUCED</text>
<text x="295.2" y="286">CHECKED</text>
<text x="346.9" y="286">B</text>
<text x="378.3" y="286">3 OF 7</text>
</g>
<text font-size="3.3" fill="#00007f" x="253.9" y="230">FLUKE IR</text>
<text font-size="2.8" fill="#00007f" x="231" y="239">2026-04-24</text>
<g font-size="2.5" fill="#00007f">
<text x="337.2" y="274.3">PCB REV A |</text>
<text x="354.7" y="274.3">SCH REV B</text>
<text x="372.5" y="274.3">RELEASE 0.1.4</text>
</g>
<text font-size="2.2" fill="#00007f" x="259.3" y="280">/CIRCUIT/</text>
<g font-size="1.9" fill="#00007f">
<text x="248.2" y="285.4">Project</text>
<text x="253.9" y="285.4">Architecture.kicad_sch</text>
</g>
<g font-size="1.8">
<text x="40" y="6.9">1</text>
<text x="90" y="6.9">2</text>
<text x="140" y="6.9">3</text>
<text x="190" y="6.9">4</text>
<text x="240" y="6.9">5</text>
<text x="290" y="6.9">6</text>
<text x="340" y="6.9">7</text>
<text x="390" y="6.9">8</text>
<text x="15.3" y="30.9">A</text>
<text x="413.3" y="30.9">A</text>
<text x="15.3" y="80.9">B</text>
<text x="413.2" y="80.9">B</text>
<text x="166.5" y="86.8">ESD protection</text>
<text x="15.3" y="130.9">C</text>
<text x="413.2" y="130.9">C</text>
<text x="15.3" y="180.9">D</text>
<text x="413.2" y="180.9">D</text>
<text x="15.3" y="230.9">E</text>
<text x="413.3" y="230.9">E</text>
<text x="15.3" y="280.9">F</text>
<text x="413.3" y="280.9">F</text>
<text x="40" y="291.9">1</text>
<text x="90" y="291.9">2</text>
<text x="140" y="291.9">3</text>
<text x="190" y="291.9">4</text>
<text x="240" y="291.9">5</text>
<text x="290" y="291.9">6</text>
<text x="340" y="291.9">7</text>
<text x="390" y="291.9">8</text>
</g>
<g font-size="1.8" fill="#006464">
<text x="49.5" y="44">J1</text>
<text x="49.5" y="46.6">USB4105-GF-A</text>
<text x="82.5" y="46.6">VUSB</text>
<text x="83.3" y="44">JP1</text>
<text x="105.4" y="44">VUSB</text>
<text x="138.4" y="46.6">R6</text>
<text x="167.6" y="44">VUSB</text>
<text x="174" y="47.9">100n</text>
<text x="175.2" y="45.3">C1</text>
<text x="63.7" y="50.4">VBUS</text>
<text x="137" y="49.1">5.11k</text>
<text x="148.4" y="51.7">5.11k</text>
<text x="149.8" y="49.1">R7</text>
<text x="64.9" y="55.5">CC1</text>
<text x="64.9" y="58">CC2</text>
<text x="189.2" y="59.3">R8</text>
<text x="65.8" y="63.1">D-</text>
<text x="65.8" y="65.6">D-</text>
<text x="180.8" y="61.8">GND</text>
<text x="189.2" y="61.8">27</text>
<text x="65.8" y="68.2">D+</text>
<text x="65.8" y="70.7">D+</text>
<text x="189.2" y="72">R9</text>
<text x="174" y="75.1">USBLC6-2SC6</text>
<text x="174" y="72.5">U2</text>
<text x="189.2" y="74.5">27</text>
<text x="243.7" y="75.8">+3V3</text>
<text x="364.5" y="75.8">VUSB</text>
<text x="52.9" y="81.5" transform="rotate(-90 52.9 81.5)">SHIELD</text>
<text x="60.6" y="81.5" transform="rotate(-90 60.6 81.5)">GND</text>
<text x="63.6" y="78.3">SBU1</text>
<text x="63.6" y="80.9">SBU2</text>
<text x="168.1" y="78.3">GND</text>
<text x="320.1" y="80.9">BLM18KG601BH1D</text>
<text x="327" y="78.3">FB1</text>
<text x="93.2" y="86">GND</text>
<text x="240" y="88.5">TP2</text>
<text x="57.7" y="94.8">GND</text>
<text x="239.2" y="91">+3V3</text>
<text x="294.6" y="91">C4</text>
<text x="294.6" y="93.6">10n</text>
<text x="307.3" y="91">C5</text>
<text x="307.3" y="93.6">100n</text>
<text x="320" y="90.1">C6</text>
<text x="320" y="92.7">4.7u</text>
<text x="326.3" y="94.8">+3V3</text>
<text x="345.3" y="94.8">+3V3</text>
<text x="276.5" y="97.4">U3</text>
<text x="276.5" y="99.9">FT231XS-U</text>
<text x="258.3" y="106.3">3V3OUT</text>
<text x="270.1" y="105.9" transform="rotate(-90 270.1 105.9)">VCC</text>
<text x="275.2" y="107.9" transform="rotate(-90 275.2 107.9)">VCCIO</text>
<text x="281.6" y="106.3">TXD</text>
<text x="288.8" y="103.7">GND</text>
<text x="301.5" y="103.7">GND</text>
<text x="314.2" y="103.7">GND</text>
<text x="331.5" y="107.5">270</text>
<text x="331.5" y="105">R10</text>
<text x="350.5" y="107.5">270</text>
<text x="350.5" y="105">R11</text>
<text x="369.6" y="107.5">619</text>
<text x="369.6" y="105">R12</text>
<text x="258.3" y="113.9">USBDM</text>
<text x="281.3" y="108.8">RXD</text>
<text x="281.6" y="111.4">~{RTS}</text>
<text x="281.6" y="113.9">~{CTS}</text>
<text x="73.6" y="115.2">VUSB</text>
<text x="111.7" y="115.2">VUSB</text>
<text x="258.3" y="116.4">USBDP</text>
<text x="281.3" y="119">~{DSR}</text>
<text x="281.5" y="116.4">~{DTR}</text>
<text x="331.5" y="116.8">D3</text>
<text x="331.5" y="119.3">LED</text>
<text x="350.5" y="116.8">D4</text>
<text x="350.5" y="119.3">LED</text>
<text x="369.6" y="116.8">D5</text>
<text x="369.6" y="119.3">LED</text>
<text x="78.2" y="125.3">R2</text>
<text x="116.3" y="125.3">R4</text>
<text x="258.3" y="121.5">~{RESET}</text>
<text x="281.2" y="121.5">~{DCD}</text>
<text x="283.2" y="124.1">~{RI}</text>
<text x="78.2" y="127.9">4.7k</text>
<text x="116.3" y="127.9">220</text>
<text x="278.7" y="129.1">CBUS0</text>
<text x="278.7" y="131.7">CBUS1</text>
<text x="87" y="135.5">U1A</text>
<text x="278.7" y="134.2">CBUS2</text>
<text x="278.7" y="136.8">CBUS3</text>
<text x="365" y="136.8">GND</text>
<text x="83.9" y="143.1">+</text>
<text x="85.7" y="138">LM393</text>
<text x="118.1" y="139.6">D2</text>
<text x="118.1" y="142.2">TSAL6100</text>
<text x="162.5" y="138">VUSB</text>
<text x="270.1" y="139.2" transform="rotate(-90 270.1 139.2)">GND</text>
<text x="275.2" y="139.2" transform="rotate(-90 275.2 139.2)">GND</text>
<text x="60.9" y="146.9">VUSB</text>
<text x="181.6" y="149.5">C2</text>
<text x="250.2" y="148.2">C3</text>
<text x="111.7" y="153.3">VUSB</text>
<text x="166" y="151.6" transform="rotate(-90 166 151.6)">V+</text>
<text x="166.4" y="152">U1C</text>
<text x="166.4" y="154.5">LM393</text>
<text x="181.6" y="152">100n</text>
<text x="250.2" y="150.7">100n</text>
<text x="65.5" y="157.1">R1</text>
<text x="65.5" y="159.6">4.7k</text>
<text x="86.9" y="160.9">U1B</text>
<text x="166" y="156.1" transform="rotate(-90 166 156.1)">V-</text>
<text x="85.7" y="163.4">LM393</text>
<text x="116.3" y="163.4">R5</text>
<text x="116.3" y="166">4.7k</text>
<text x="83.9" y="168.5">+</text>
<text x="163.1" y="168.5">GND</text>
<text x="175.8" y="168.5">GND</text>
<text x="272.3" y="168.5">GND</text>
<text x="45.7" y="184.3">PT334-6C</text>
<text x="53.1" y="181.7">Q1</text>
<text x="78.2" y="182.5">R3</text>
<text x="78.2" y="185">10k</text>
<text x="61.5" y="195.2">GND</text>
<text x="74.2" y="195.2">GND</text>
<text x="37.7" y="231.1" transform="rotate(-90 37.7 231.1)">H1</text>
<text x="40.2" y="231.1" transform="rotate(-90 40.2 231.1)">MOUNT_M2.5</text>
<text x="42.4" y="232">GND</text>
<text x="42.6" y="229.5">TP1</text>
<text x="50.4" y="231.1" transform="rotate(-90 50.4 231.1)">H2</text>
<text x="52.9" y="231.1" transform="rotate(-90 52.9 231.1)">MOUNT_M2.5</text>
<text x="63.1" y="231.1" transform="rotate(-90 63.1 231.1)">H3</text>
<text x="65.6" y="231.1" transform="rotate(-90 65.6 231.1)">MOUNT_M2.5</text>
<text x="75.8" y="231.1" transform="rotate(-90 75.8 231.1)">H4</text>
<text x="78.3" y="231.1" transform="rotate(-90 78.3 231.1)">MOUNT_M2.5</text>
<text x="75.4" y="244.7">GND</text>
<text x="55.5" y="256.1">ID1</text>
<text x="40.6" y="266.3">FID1</text>
<text x="40.6" y="268.8">FIDUCIAL</text>
<text x="58.4" y="266.3">FID2</text>
<text x="58.4" y="268.8">FIDUCIAL</text>
<text x="73.7" y="266.3">FID3</text>
<text x="73.7" y="268.8">FIDUCIAL</text>
</g>
<g font-size="1.8" fill="#a90000">
<text x="71.1" y="49.3">A4</text>
<text x="71" y="56.9">B5</text>
<text x="71.1" y="54.4">A5</text>
<text x="71" y="64.5">B7</text>
<text x="71.1" y="62">A7</text>
<text x="165.7" y="64.5">1</text>
<text x="169.9" y="61.7" transform="rotate(-90 169.9 61.7)">5</text>
<text x="173.3" y="64.5">6</text>
<text x="71" y="69.6">B6</text>
<text x="71.1" y="67.1">A6</text>
<text x="165.7" y="67.1">3</text>
<text x="169.9" y="71.8" transform="rotate(-90 169.9 71.8)">2</text>
<text x="173.3" y="67.1">4</text>
<text x="71.1" y="77.2">A8</text>
<text x="71" y="79.8">B8</text>
<text x="51.8" y="86.4" transform="rotate(-90 51.8 86.4)">S1</text>
<text x="59.4" y="86.3" transform="rotate(-90 59.4 86.3)">A1</text>
<text x="269" y="101" transform="rotate(-90 269 101)">15</text>
<text x="274.1" y="100.4" transform="rotate(-90 274.1 100.4)">3</text>
<text x="254.6" y="105.2">13</text>
<text x="286.3" y="105.2">20</text>
<text x="286.9" y="107.7">4</text>
<text x="254.6" y="112.8">12</text>
<text x="286.9" y="110.2">2</text>
<text x="286.9" y="112.8">9</text>
<text x="254.6" y="115.3">11</text>
<text x="286.9" y="115.3">1</text>
<text x="286.9" y="117.9">7</text>
<text x="254.6" y="120.4">14</text>
<text x="286.9" y="120.4">8</text>
<text x="286.9" y="122.9">5</text>
<text x="286.3" y="128">18</text>
<text x="286.3" y="130.6">17</text>
<text x="286.3" y="133.1">10</text>
<text x="286.3" y="135.6">19</text>
<text x="81.8" y="142">3</text>
<text x="269" y="142.3" transform="rotate(-90 269 142.3)">6</text>
<text x="274.1" y="142.9" transform="rotate(-90 274.1 142.9)">16</text>
<text x="81.8" y="147.1">2</text>
<text x="94.5" y="144.5">1</text>
<text x="164.8" y="147.4" transform="rotate(-90 164.8 147.4)">8</text>
<text x="164.8" y="158.8" transform="rotate(-90 164.8 158.8)">4</text>
<text x="81.8" y="167.4">5</text>
<text x="81.8" y="172.5">6</text>
<text x="94.5" y="169.9">7</text>
<text x="63.2" y="179.8" transform="rotate(-90 63.2 179.8)">1</text>
<text x="63.2" y="187.4" transform="rotate(-90 63.2 187.4)">2</text>
</g>
<g font-size="1.8" fill="#840000">
<text x="74.9" y="49.2">VBUS</text>
<text x="312.4" y="86">VCC</text>
<text x="48.6" y="259.9">STACKUP MARKER</text>
</g>
<g font-size="1.8" fill="#840084">
<text x="138.3" y="51.7">1%</text>
<text x="174.6" y="50.4">X7R</text>
<text x="149.7" y="54.2">1%</text>
<text x="320.8" y="83.4">600R</text>
<text x="326.9" y="83.4">@ 100MHz</text>
<text x="320" y="95.2">25V</text>
<text x="294.6" y="96.1">X7R</text>
<text x="307.3" y="96.1">X7R</text>
<text x="331.5" y="121.8">GRN</text>
<text x="331.5" y="124.4">Vf:</text>
<text x="335.1" y="124.4">1.9-2.4V</text>
<text x="350.5" y="124.4">Vf:</text>
<text x="350.5" y="121.8">RED</text>
<text x="354.1" y="124.4">2.0-2.4V</text>
<text x="369.6" y="121.8">GRN</text>
<text x="369.6" y="124.4">Vf:</text>
<text x="373.2" y="124.4">1.9-2.4V</text>
<text x="181.6" y="154.5">X7R</text>
<text x="250.2" y="153.3">X7R</text>
</g>
<g font-size="1.8" fill="#0f0f0f">
<text x="125.7" y="56.8">CC2</text>
<text x="125.7" y="54.3">CC1</text>
<text x="294.5" y="107.6">RX</text>
<text x="294.8" y="105.1">TX</text>
<text x="367" y="112.7">PWR_LED</text>
<text x="290.8" y="130.5">RX_LED</text>
<text x="290.8" y="127.9">TX_LED</text>
<text x="69.8" y="147">TX</text>
<text x="124.3" y="169.8">RX</text>
</g>
<g font-size="1.8" fill="#008484">
<text x="160" y="64.4">D-</text>
<text x="199.1" y="64.4">A-</text>
<text x="160" y="67">D+</text>
<text x="199.1" y="67">A+</text>
<text x="237.5" y="112.7">A-</text>
<text x="237.5" y="115.2">A+</text>
</g>
<g font-size="1.8" fill="#939391">
<text x="97.8" y="74.5">D1</text>
<text x="97.8" y="77.1">TVS</text>
</g>
<g font-size="1.8" fill="#0000c2">
<text x="158.7" y="131.8">IC</text>
<text x="161.8" y="131.8">POWER AND DECOUPLING</text>
<text x="33" y="215.6">MOUNTING</text>
<text x="33" y="251.2">MARKINGS</text>
</g>
</svg>
